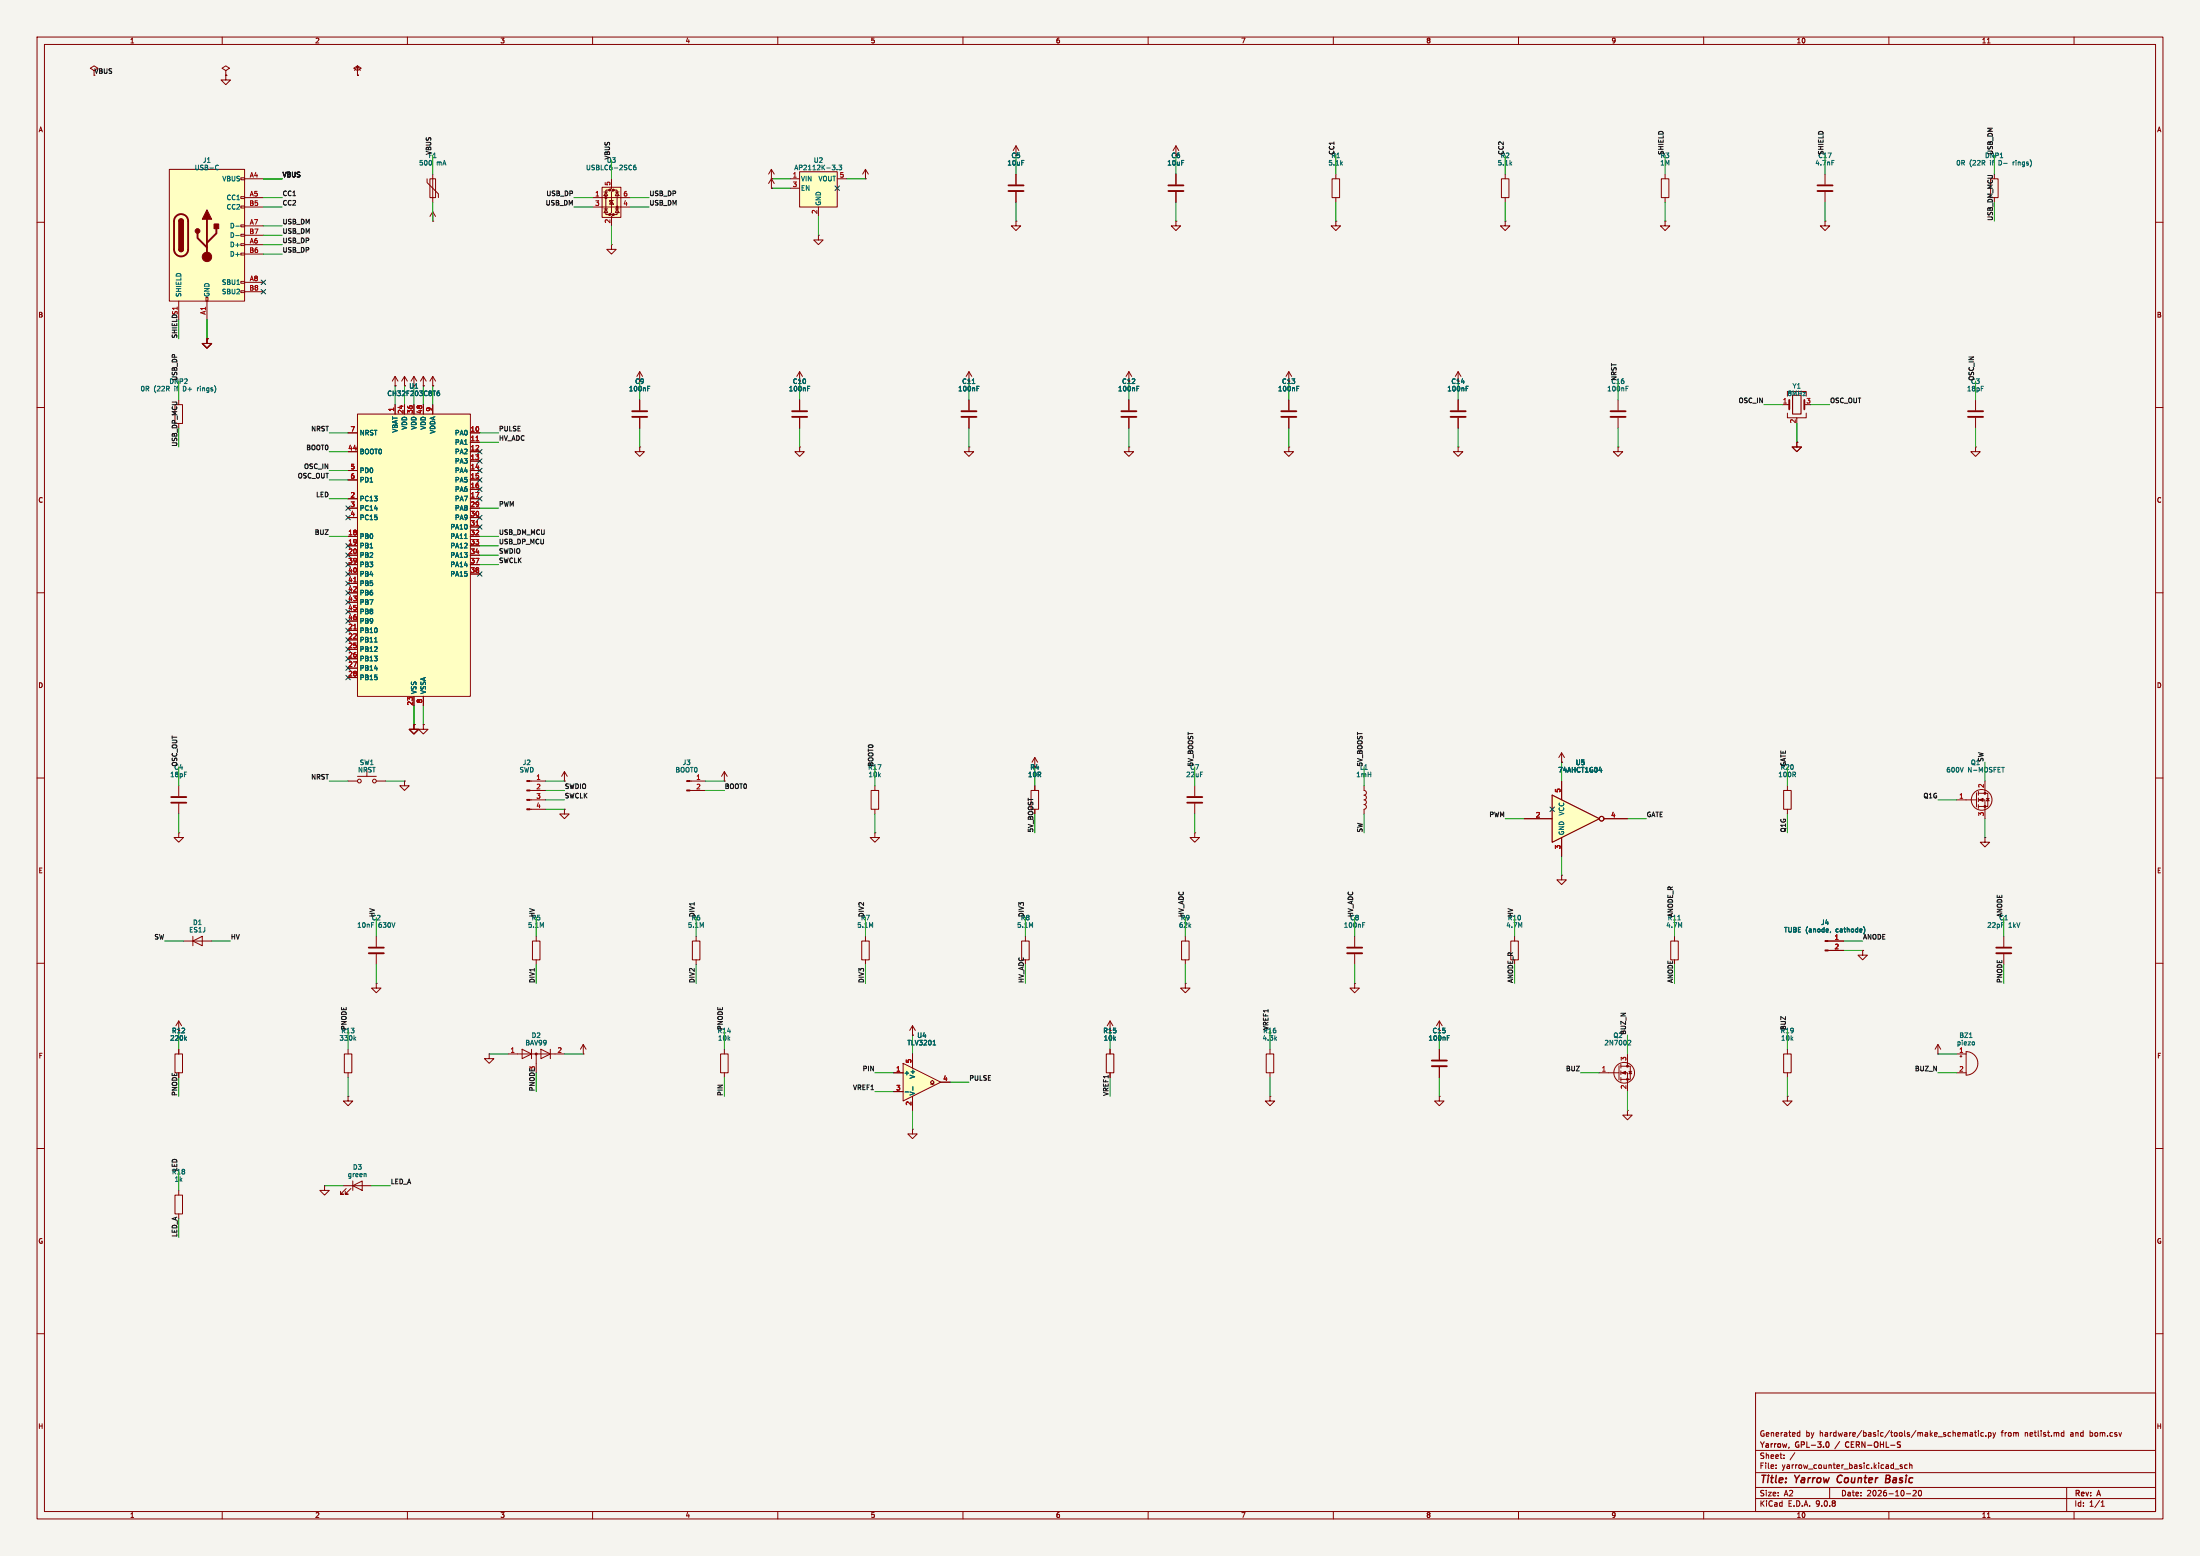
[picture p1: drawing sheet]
<svg xmlns="http://www.w3.org/2000/svg" width="594mm" height="420mm" viewBox="0 0 594 420" stroke-linecap="round" stroke-linejoin="round" font-family="sans-serif">
<path d="M0 0h594v420h-594z" fill="#f5f4ef" stroke="#f5f4ef" stroke-width=".27"/>
<g fill="none" stroke="#840000" stroke-width=".27">
<path d="M10 10h574v400h-574zM12 12h570v396h-570zM60 10v2M110 10v2M160 10v2M210 10v2M260 10v2M310 10v2M360 10v2M410 10v2M460 10v2M510 10v2"/>
<path d="M536.6 11.6h.7M560 10v2M115.3 48.3v1l3.1 3v1M116.1 48.3h1.5v5h-1.5zM116.8 47v7.6M359.7 48.3h2v5h-2zM360.7 47v1.3M360.7 53.3v1.3M10 60h2M582 60h2M10 110h2M582 110h2"/>
<path d="M10 160h2M582 160h2M111.8 195.6v1.3h1.2l-1.2 1.2-1.3-1.2h1.3M111.8 195.6h.1M114.3 195.6v1.3h1.3l-1.3 1.2-1.3-1.2h1.3M114.3 195.6h.1M10 210h2M48.3 212.1v2.8M48.3 216.9v2.8M94 210.8h2.5M96.5 209.6h5.1M99.1 207.8v1.8"/>
<path d="M101.6 210.8h2.5M109.2 210.8v1.3h1.3l-1.3 1.3-1.3-1.3h1.3M109.2 210.8h.1M143.1 210.8h4.2M143.1 213.4h4.2M143.1 215.9h4.2M143.1 218.4h4.2M152.4 218.4v1.3h1.3l-1.3 1.3-1.3-1.3h1.3M152.4 218.4h.1M152.4 210.8h.1M152.4 208.3l-.8 1.3M152.4 208.3l.8 1.3"/>
<path d="M152.4 208.3v2.5M582 210h2M48.3 224.8v1.3h1.2l-1.2 1.2-1.3-1.2h1.3M48.3 224.8h.1M49.5 254h7.6M52.1 254l2.5-1.3v2.6zM52.1 252.7v2.6M101.6 252.7v2.8M101.6 257.6v2.8M143.8 254h2v5.1h-2zM144.8 252.7v1.3M144.8 259.1v1.3"/>
<path d="M10 260h2M48.3 275.6v2.5M48.3 275.6l-.8 1.3M48.3 275.6l.7 1.3M101.6 265.4v1.3h1.3l-1.3 1.3-1.3-1.3h1.3M101.6 265.4h.1M582 260h2M47.2 284.5h2.1v5.1h-2.1zM48.3 283.2v1.3M93 284.5h2v5.1h-2zM94 295.9v1.3h1.2l-1.2 1.3-1.3-1.3h1.3M94 295.9h.1"/>
<path d="M94 283.2v1.3M94 289.6v1.2M132.1 284.5v1.3h1.2l-1.2 1.2-1.3-1.2h1.3M132.1 284.5h.1M137.2 284.5h15.2M141 283.2l2.5 1.3-2.5 1.3zM143.5 283.2v2.6M144.8 284.5v5.1M146 283.2l2.6 1.3-2.6 1.3zM148.6 283.2v2.6M157.5 284.5h.1M157.5 281.9l-.8 1.3"/>
<path d="M157.5 281.9l.7 1.3M157.5 281.9v2.6M431.8 289.6h5.3M437.1 287.7v3.8M437.6 287.8h2.6v3.5h-2.6M437.6 289.6h1.8v5M437.6 287.3v1M437.6 289.1v1M437.6 290.8v1M439.4 284.5v3.3M439.8 289.2h.8M440.2 289.2l.4 .6h-.8z"/>
<path d="M482.6 295.9v1.3h1.3l-1.3 1.3-1.3-1.3h1.3M482.6 295.9h.1M523.2 284.5h.1M523.2 281.9l-.7 1.3M523.2 281.9l.8 1.3M523.2 281.9v2.6M528.3 289.6h2.6M528.3 284.5h2.6M529.2 285.1h.5M529.5 284.9v.5M530.9 283.8a3.2 3.2 0 0 1 3.1 3.2 3.2 3.2 0 0 1-3.1 3.2zM10 310h2"/>
<path d="M95.2 318.8v2.5M582 310h2M47.2 322.6h2.1v5.1h-2.1zM48.3 321.3v1.3M48.3 327.7v1.2M87.6 320v1.3h1.3l-1.3 1.3-1.2-1.3h1.2M87.6 320h.1M92.7 320h7.6M93.5 320.8l-1.6 1.5h.8h-.8v-.7M94.7 320.8l-1.5 1.5h.8h-.8v-.7M95.2 320l2.6-1.2v2.5zM10 360h2"/>
<path d="M474 376h108v32h-108zM582 360h2M474 397.5h108M474 391.5h108M479.5 396.2v.2M479.5 395.4v.2M481.7 393.5v.2M481.7 392.7v.2M484.6 392.1l-1.3 1.9M485.4 387.6h.6M485.4 386.7h.6M486 386.2v1.5"/>
<path d="M511.6 396.5h1.1M513.6 395.4h-.4l-.2 .2 .1 .2 .5 .1v.4h-.6M515 395.4h-.5l-.3 .3 .2 .6h.6M515.6 395.5l.6-.1v1M515.6 394.9v1.5M530.2 386.7l.4 .2M530.6 386.9l.2-.2h.4v1M530.6 386.9v.8M532 386.7h.5l.1 1M532.6 387l-.7 .3 .2 .4 .5-.1M533.1 386.7h.6M533.3 386.2v1.3l.4 .2"/>
<path d="M534.2 386.2v.1M534.2 386.7v1M535.5 386.7h-.4l-.3 .3 .2 .6h.5M536.2 387.5v.2M536.9 386.7h.4l.3 .3-.1 .6h-.6M536.9 386.7v1.5M538.1 386.7l.4 1M538.5 387.7l-.4 .5M538.8 386.7l-.3 1M556.5 387.4l.3 .3 .4-.1M557.2 386.7h-.4l-.3 .3M557.2 386.2v1.5"/>
<path d="M60 408v2M110 408v2M160 408v2M210 408v2M260 408v2M310 408v2M360 408v2M410 408v2M460 408v2M474 404.5h108M474 401.5h108M494 401.5v3"/>
<path d="M510 408v2M514.7 403.2h1.2M516.5 402.4l.6-.1 .3 .4-.9 1.1h.9M518.1 402.4l.2-.1a.8 .8 0 0 1 .5 .7 .8 .8 0 0 1-.5 .8l-.3-.6zM536.6 409.6h.7M558 401.5v6.5M560 408v2M567.3 406.6h.9M567.3 405.5l.4-.4v1.5"/>
<circle cx="97" cy="210.8" r=".51"/>
<circle cx="101.1" cy="210.8" r=".51"/>
<circle cx="438.5" cy="289.6" r="2.79"/>
</g>
<path d="M496.3 398.5l-.3 .8 .3 .8M509.2 399.1h.7M509.9 399.1l.2 .1M510 398.2h-.7l-.2 2 .9-.1M510.1 399.1h-.2" fill="none" stroke="#840000" stroke-width=".4"/>
<path d="M493.3 389.2a.8 .8 0 0 1 .6 .7 .8 .8 0 0 1-.6 .8M496.7 389.1l-1.3 1.9M499.1 389.2a.7 .7 0 0 0-.8 .7 .7 .7 0 0 0 .8 .7" fill="none" stroke="#840000" stroke-width=".3"/>
<path d="M50.3 279.9l-.4 .5M96.1 279.9l-.5 .5M50 280.3l.3 .5M95.7 280.3l.4 .5M439.8 280.8l.4 .1 .1 .3-.8 .9h.8M531.7 280.1h.8M533 281.3v.7M98.8 316.8v.8" fill="none" stroke="#006464" stroke-width=".27"/>
<g fill="#840000" stroke="#840000" stroke-width=".27">
<path d="M142.2 210.7h.9v.2h-.9z"/>
<path d="M142.2 213.2h.9v.3h-.9z"/>
<path d="M142.2 215.8h.9v.2h-.9z"/>
<path d="M142.2 218.3h.9v.3h-.9z"/>
<path d="M437.9 289.6l1-.4v.7z"/>
<circle cx="439.4" cy="287.8" r=".25"/>
<circle cx="439.4" cy="291.3" r=".25"/>
<circle cx="144.8" cy="284.5" r=".25"/>
</g>
<path d="M46.2 215.1h4.1M46.2 216.7h4.1M99.6 255.8h4M99.6 257.3h4" fill="none" stroke="#840000" stroke-width=".51"/>
<path d="M45.7 45.7h20.3v35.6h-20.3z" fill="#ffffc2"/>
<g fill="none" stroke="#840000" stroke-width=".27">
<path d="M25.4 19.1l1-.7-1-.6-1 .6 1 .7v1.2M61 19.1l1-.7-1-.6-1.1 .6 1.1 .7v1.2M96.5 19.1l1-.7-1-.6-1 .6 1 .7v1.2M96.5 17.8l-.7 1.3M96.5 17.8l.8 1.3M96.5 17.8v2.5M61 20.3h.1M61 20.3v1.3h1.2l-1.2 1.3-1.3-1.3h1.3M96.5 20.3h.1M45.7 45.7h20.3v35.6h-20.3zM48.3 59.7l.1-.5 .5-.1 .4 .1 .2 .5M65 48h1v.5h-1z"/>
<path d="M65 53.1h1v.5h-1zM65 55.6h1v.5h-1zM66 48.3h5.1M66 53.3h5.1M66 55.9h5.1M116.8 59.7h.1M116.8 57.2l-.7 1.2M116.8 57.2l.8 1.2M116.8 57.2v2.5M360.7 59.7v1.3h1.2l-1.2 1.2-1.3-1.2h1.3M360.7 59.7h.1M48.3 67.3l.1 .5 .5 .1 .4-.1 .2-.5"/>
<path d="M65 60.7h1v.5h-1zM65 63.2h1v.6h-1zM65 65.8h1v.5h-1zM65 68.3h1v.5h-1zM65 75.9h1v.6h-1zM65 78.5h1v.5h-1zM66 61h5.1M66 63.5h5.1M66 66h5.1M66 68.6h5.1M66 76.2h5.1M66 78.7h5.1"/>
<path d="M48.3 81.3v5.1M55.6 80.3h.5v1h-.5zM55.9 91.4v1.3h1.2l-1.2 1.3-1.3-1.3h1.3M55.9 91.4h.1M55.9 81.3v5.1M47.2 109.2h2.1v5.1h-2.1zM48.3 108v1.2M106.7 104.1h.1M106.7 101.6l-.8 1.3M106.7 101.6l.7 1.3M106.7 101.6v2.5M109.2 104.1h.1"/>
<path d="M109.2 101.6l-.7 1.3M109.2 101.6l.8 1.3M109.2 101.6v2.5M111.8 101.6l-.8 1.3M111.8 101.6l.7 1.3M111.8 101.6v2.5M114.3 104.1h.1M114.3 101.6l-.8 1.3M114.3 101.6l.8 1.3M114.3 101.6v2.5M116.8 104.1h.1M116.8 101.6v2.5"/>
<path d="M116.8 101.6l-.7 1.3M116.8 101.6l.8 1.3M172.7 100.3l-.7 1.3M172.7 100.3l.8 1.3M172.7 100.3v2.6M172.7 120.7v1.2h1.3l-1.3 1.3-1.3-1.3h1.3M172.7 120.7h.1"/>
</g>
<path d="M47.5 58.4a1.9 1.9 0 0 1 2.1-.5 1.9 1.9 0 0 1 1.2 1.8v7.6a1.91 1.91 0 0 1-1.9 1.9 1.91 1.91 0 0 1-1.9-1.9v-7.8zM55.9 59.2v10.1M53.3 63v1.3l2.6 2.5M58.4 61.7v1.3l-2.5 2.5" fill="none" stroke="#840000" stroke-width=".51"/>
<g fill="#840000" stroke="#840000" stroke-width=".27">
<path d="M48.3 59.7h1.2v7.6h-1.2z"/>
<path d="M48.4 59.2l.8-.1 .3 .6h-1.2z"/>
<path d="M48.3 67.3h1.2l-.2 .5-.4 .1-.5-.1z"/>
<path d="M55.9 56.6l1.2 2.6h-2.5z"/>
<path d="M57.8 60.5h1.3v1.2h-1.3z"/>
<circle cx="53.3" cy="62.4" r=".63"/>
<circle cx="55.9" cy="69.3" r="1.27"/>
</g>
<path d="M58.4 44.6l.6 .1M59 45.7l-.6 .1M63.7 61.1h.9M63.7 63.6h.9" fill="none" stroke="#006464" stroke-width=".27"/>
<path d="M96.5 111.8h30.5v76.2h-30.5z" fill="#ffffc2"/>
<g fill="none" stroke="#840000" stroke-width=".27">
<path d="M94 116.8h2.5M96.5 111.8h30.5v76.2h-30.5zM106.7 109.2v2.6M109.2 109.2v2.6M111.8 109.2v2.6M114.3 109.2v2.6M116.8 109.2v2.6M127 116.8h2.5M127 119.4h2.5M94 121.9h2.5M94 127h2.5M94 129.5h2.5"/>
<path d="M94 134.6h2.5M94 137.2h2.5M94 139.7h2.5M127 121.9h2.5M127 127h2.5M127 129.5h2.5M127 134.6h2.5M127 137.2h2.5M127 139.7h2.5M127 124.5h2.5M127 132.1h2.5M94 144.8h2.5"/>
<path d="M94 147.3h2.5M94 149.9h2.5M94 152.4h2.5M94 154.9h2.5M94 157.5h2.5M127 144.8h2.5M127 147.3h2.5M127 149.9h2.5M127 152.4h2.5M127 154.9h2.5M127 142.2h2.5M94 160h2.5"/>
<path d="M94 162.6h2.5M94 165.1h2.5M94 167.6h2.5M94 170.2h2.5M94 172.7h2.5M94 175.3h2.5M94 177.8h2.5M94 180.3h2.5M94 182.9h2.5M111.8 188v2.5M114.3 188v2.5M186.3 210.8h4.2"/>
<path d="M186.3 213.4h4.2M195.6 210.8h.1M195.6 208.3v2.5M195.6 208.3l-.8 1.3M195.6 208.3l.7 1.3M235.2 213.4h2v5h-2zM236.2 212.1v1.3M236.2 218.4v1.3M279.4 204.5l-.8 1.2M279.4 204.5l.8 1.2M279.4 204.5v2.5M236.2 224.8v1.3h1.3l-1.3 1.2-1.3-1.2h1.3"/>
<path d="M236.2 224.8h.1M186.9 254h2.1v5.1h-2.1zM188 252.7v1.3M188 259.1v1.3M232.7 254h2v5.1h-2zM233.7 252.7v1.3M233.7 259.1v1.3M320 265.4v1.3h1.3l-1.3 1.3-1.2-1.3h1.2M320 265.4h.1M194.6 284.5h2v5.1h-2zM195.6 283.2v1.3M195.6 289.6v1.2"/>
</g>
<path d="M128.5 119h.7M95.5 157.1h.7M128.5 141.8h.7M95.5 169.8h.7" fill="none" stroke="#a90000" stroke-width=".27"/>
<path d="M118.6 105.5l-.6 .3v.8l.2 .2 .5-.1-.1-.6-.4-.1-.2 .3M125.4 145.4h.7M101.1 173.3h.7" fill="none" stroke="#006464" stroke-width=".27"/>
<g fill="#840000" stroke="#840000" stroke-width=".27">
<path d="M185.4 210.7h.9v.2h-.9z"/>
<path d="M185.4 213.2h.9v.3h-.9z"/>
</g>
<path d="M243.8 287l10.2 5.1-10.2 5.1z" fill="#ffffc2"/>
<g fill="none" stroke="#840000" stroke-width=".27">
<path d="M278.4 213.4h2v5h-2zM279.4 212.1v1.3M275.8 254h2.1v5.1h-2.1zM276.9 252.7v1.3M319 254h2.1v5.1h-2.1zM320 252.7v1.3M320 259.1v1.3M246.4 279.4h.1M246.4 276.9v2.5M246.4 276.9l-.8 1.2M246.4 276.9l.7 1.2M241.3 289.6h2.5"/>
<path d="M241.3 294.6h2.5M243.8 287l10.2 5.1-10.2 5.1zM246.4 284.5v3.8M246.4 295.9v3.8M251.2 292.6h.5l-.5-.5 .5-.5 .5 .5-.5 .5h.5M254 292.1h2.5M246.4 304.8v1.3h1.2l-1.2 1.2-1.3-1.2h1.3M246.4 304.8h.1"/>
</g>
<path d="M244.4 294.7h.9M246.5 293.3v1M251.9 282.1h.7" fill="none" stroke="#006464" stroke-width=".27"/>
<path d="M162.6 50.5h5v8.2h-5z" fill="#ffffc2"/>
<g fill="#840000" stroke="#840000" stroke-width=".27">
<circle cx="163.6" cy="53.3" r=".25"/>
<circle cx="164.6" cy="51.3" r=".25"/>
<circle cx="164.6" cy="57.9" r=".25"/>
<circle cx="165.6" cy="51.3" r=".25"/>
<circle cx="165.6" cy="57.9" r=".25"/>
<circle cx="166.6" cy="55.9" r=".25"/>
</g>
<g fill="none" stroke="#840000" stroke-width=".27">
<path d="M160 53.3h10.2M160 55.9h10.2M162.6 50.5h5v8.2h-5zM163.1 56.4h1M163.1 51.8h1M163.6 51.8l.5 1h-1zM163.6 56.4l.5 1h-1zM164.6 51.3h-1v6.6h1M165.1 48.3v2.5l-.5 .5h1l-.5 .5v5.6l-.5 .5h1l-.5 .5v2.6M165.1 54.1l.5 1h-1zM165.6 54.1h-1v.4M165.6 51.3h1v6.6h-1"/>
<path d="M166.1 56.4h1M166.1 51.8h1M166.6 51.8l.5 1h-1zM166.6 56.4l.5 1h-1zM208.3 50.8h.1M208.3 48.3h.1M208.3 48.3l-.8 1.2M208.3 48.3l.7 1.2M208.3 45.7v5.1M208.3 45.7l-.8 1.3M208.3 45.7l.7 1.3M165.1 66v1.3h1.3l-1.3 1.3-1.3-1.3h1.3"/>
<path d="M165.1 66h.1M215.9 100.3l-.8 1.3M215.9 100.3l.8 1.3M215.9 100.3v2.6"/>
</g>
<path d="M171.6 44.6l-.5 .3-.1 .7 .3 .2 .4-.1-.1-.6h-.3l-.3 .2" fill="none" stroke="#006464" stroke-width=".27"/>
<path d="M215.9 46.4h10.2v9.5h-10.2z" fill="#ffffc2"/>
<g fill="none" stroke="#840000" stroke-width=".27">
<path d="M274.3 39.4l-.7 1.2M274.3 39.4l.8 1.2M274.3 39.4v2.5M317.5 39.4v2.5M317.5 39.4l-.8 1.2M317.5 39.4l.8 1.2M213.4 48.3h2.5M213.4 50.8h2.5M215.9 46.4h10.2v9.5h-10.2zM221 55.9v2.5M226.1 48.3h2.5M233.7 48.3h.1"/>
<path d="M233.7 45.7l-.8 1.3M233.7 45.7l.7 1.3M233.7 45.7v2.6M274.3 59.7v1.3h1.3l-1.3 1.2-1.3-1.2h1.3M274.3 59.7h.1M274.3 47v2.8M274.3 51.8v2.8M317.5 59.7v1.3h1.3l-1.3 1.2-1.3-1.2h1.3M317.5 59.7h.1M317.5 47v2.8M317.5 51.8v2.8M537.5 48.3h2v5h-2z"/>
<path d="M221 63.5v1.3h1.2l-1.2 1.2-1.3-1.2h1.3M221 63.5h.1M172.7 108v2.7M172.7 112.8v2.8M215.9 108v2.7M215.9 112.8v2.8M261.6 100.3l-.7 1.3M261.6 100.3l.8 1.3M261.6 100.3v2.6M261.6 108v2.7M261.6 112.8v2.8M304.8 100.3v2.6"/>
<path d="M304.8 108v2.7M304.8 112.8v2.8M304.8 100.3l-.8 1.3M304.8 100.3l.8 1.3M348 100.3v2.6M348 108v2.7M348 112.8v2.8M348 100.3l-.8 1.3M348 100.3l.7 1.3M436.9 108v2.7M436.9 112.8v2.8M215.9 120.7v1.2h1.3l-1.3 1.3-1.3-1.3h1.3"/>
<path d="M215.9 120.7h.1M261.6 120.7v1.2h1.3l-1.3 1.3-1.3-1.3h1.3M261.6 120.7h.1M304.8 120.7v1.2h1.3l-1.3 1.3-1.3-1.3h1.3M304.8 120.7h.1M348 120.7v1.2h1.2l-1.2 1.3-1.3-1.3h1.3M348 120.7h.1M111.8 195.6v1.3h1.2l-1.2 1.2-1.3-1.2h1.3M111.8 195.6h.1M322.6 212.1v2.8M322.6 216.9v2.8M368.3 212.1v1.3l.4 .1 .2 .5-.2 .4-.4 .2 .4 .2 .2 .5-.2 .4-.4 .2 .4 .2 .2 .4-.2 .5-.4 .2 .4 .2 .2 .4-.2 .4-.4 .2v1.3"/>
<path d="M322.6 224.8v1.3h1.2l-1.2 1.2-1.3-1.2h1.3M322.6 224.8h.1M365.8 252.7v2.8M365.8 257.6v2.8M299.7 275.6v2.5M299.7 275.6l-.7 1.3M299.7 275.6l.8 1.3M365.8 265.4v1.3h1.2l-1.2 1.3-1.3-1.3h1.3M365.8 265.4h.1M298.7 284.5h2v5.1h-2zM299.7 283.2v1.3M299.7 289.6v1.2"/>
<path d="M341.9 284.5h2v5.1h-2zM342.9 295.9v1.3h1.3l-1.3 1.3-1.3-1.3h1.3M342.9 295.9h.1M342.9 283.2v1.3M342.9 289.6v1.2"/>
</g>
<g fill="none" stroke="#006464" stroke-width=".27">
<path d="M224.7 44.6h.8l-.5 .5M225.4 45.2v.5M226 45.7v.1M226.5 44.6h.8l-.5 .5 .4 .1v.5h-.7M174.9 104.9h.4M174.9 104.3h.6M218 104.9h.5M218 104.3h.7M262.5 103.5h.7M263.8 104.9h.4M263.8 104.3h.6M306.9 104.9h.5"/>
<path d="M306.9 104.3h.7M350.1 104.9h.5M350.1 104.3h.6M439 104.9h.5M439 104.3h.6M367.9 249.6h.4M367.9 249h.6"/>
</g>
<g fill="none" stroke="#840000" stroke-width=".51">
<path d="M272.3 50h4.1M272.3 51.6h4.1M315.5 50h4M315.5 51.6h4M170.7 111h4.1M170.7 112.5h4.1M213.9 111h4M213.9 112.5h4M259.6 111h4.1M259.6 112.5h4.1M302.8 111h4M302.8 112.5h4"/>
<path d="M345.9 111h4.1M345.9 112.5h4.1M434.8 111h4.1M434.8 112.5h4.1M320.5 215.1h4.1M320.5 216.7h4.1M363.7 255.8h4.1M363.7 257.3h4.1"/>
</g>
<path d="M419.1 214.6l12.7 6.4-12.7 6.3z" fill="#ffffc2"/>
<g fill="none" stroke="#840000" stroke-width=".27">
<path d="M419.1 214.6l12.7 6.4-12.7 6.3zM421.6 210.8v5.1M411.5 221h7.6M421.6 226.1v5M433.1 221h6.3"/>
<circle cx="432.4" cy="221" r=".63"/>
</g>
<path d="M431.7 208h.8M432.3 207.6v.8" fill="none" stroke="#006464" stroke-width=".27"/>
<path d="M419.1 214.6l12.7 6.4-12.7 6.3z" fill="#ffffc2"/>
<g fill="none" stroke="#840000" stroke-width=".27">
<path d="M61 20.3h.1M96.5 20.3h.1M208.3 50.8h.1M208.3 48.3h.1M274.3 47v2.8M274.3 51.8v2.8M317.5 47v2.8M317.5 51.8v2.8M405.4 48.3h2v5h-2zM406.4 59.7v1.3h1.3l-1.3 1.2-1.3-1.2h1.3M406.4 59.7h.1M406.4 47v1.3"/>
<path d="M406.4 53.3v1.3M448.6 48.3h2v5h-2zM449.6 59.7v1.3h1.2l-1.2 1.2-1.3-1.2h1.3M449.6 59.7h.1M449.6 47v1.3M449.6 53.3v1.3M492.8 59.7v1.3h1.2l-1.2 1.2-1.3-1.2h1.3M492.8 59.7h.1M492.8 47v2.8M492.8 51.8v2.8M55.9 91.4h.1M94 116.8h2.5"/>
<path d="M106.7 104.1h.1M106.7 109.2v2.6M109.2 104.1h.1M109.2 109.2v2.6M111.8 109.2v2.6M114.3 104.1h.1M114.3 109.2v2.6M116.8 104.1h.1M116.8 109.2v2.6M127 116.8h2.5M127 119.4h2.5M172.7 108v2.7"/>
<path d="M172.7 112.8v2.8M215.9 108v2.7M215.9 112.8v2.8M261.6 108v2.7M261.6 112.8v2.8M304.8 108v2.7M304.8 112.8v2.8M348 108v2.7M348 112.8v2.8M393.7 100.3v2.6M393.7 108v2.7M393.7 112.8v2.8"/>
<path d="M393.7 100.3l-.8 1.3M393.7 100.3l.8 1.3M481.3 109.2h1.8M482.6 106.9v-1.2h5.1v1.2M482.6 111.5v1.3h5.1v-1.3M485.1 119.4v1.3h1.3l-1.3 1.2-1.2-1.2h1.2M485.1 119.4h.1M485.1 112.8v.2M533.4 108v2.7M533.4 112.8v2.8M94 121.9h2.5M94 127h2.5"/>
<path d="M94 129.5h2.5M94 134.6h2.5M94 137.2h2.5M94 139.7h2.5M127 121.9h2.5M127 127h2.5M127 129.5h2.5M127 134.6h2.5M127 137.2h2.5M127 139.7h2.5M127 124.5h2.5M127 132.1h2.5"/>
<path d="M393.7 120.7v1.2h1.3l-1.3 1.3-1.3-1.3h1.3M393.7 120.7h.1M436.9 120.7v1.2h1.2l-1.2 1.3-1.3-1.3h1.3M436.9 120.7h.1M533.4 120.7v1.2h1.3l-1.3 1.3-1.3-1.3h1.3M533.4 120.7h.1M94 144.8h2.5M94 147.3h2.5M94 149.9h2.5M94 152.4h2.5M94 154.9h2.5M94 157.5h2.5"/>
<path d="M127 144.8h2.5M127 147.3h2.5M127 149.9h2.5M127 152.4h2.5M127 154.9h2.5M127 142.2h2.5M94 160h2.5M94 162.6h2.5M94 165.1h2.5M94 167.6h2.5M94 170.2h2.5M94 172.7h2.5"/>
<path d="M94 175.3h2.5M94 177.8h2.5M94 180.3h2.5M94 182.9h2.5M111.8 195.6h.1M111.8 188v2.5M114.3 195.6h.1M114.3 188v2.5M279.4 212.1v1.3M419.1 214.6l12.7 6.4-12.7 6.3zM421.6 205.7h.1M421.6 203.2l-.7 1.3"/>
<path d="M421.6 203.2l.8 1.3M421.6 203.2v2.5M421.6 210.8v5.1M481.6 213.4h2v5h-2zM482.6 212.1v1.3M482.6 218.4v1.3M528.3 215.9h5.4M533.7 214v3.8M534.2 214.1h2.5v3.6h-2.5M534.2 215.9h1.7v5.1M534.2 213.6v1M534.2 215.4v1"/>
<path d="M534.2 217.2v1M535.9 210.8v3.3M536.3 215.5h.8M536.7 215.5l.4 .7h-.8zM411.5 221h7.6M421.6 236.2v1.3h1.3l-1.3 1.3-1.2-1.3h1.2M421.6 236.2h.1M421.6 226.1v5M433.1 221h6.3M535.9 226.1v1.2h1.3l-1.3 1.3-1.2-1.3h1.2M535.9 226.1h.1M407.9 254h2.1v5.1h-2.1z"/>
<path d="M408.9 252.7v1.3M451.1 254h2v5.1h-2zM452.1 252.7v1.3M493.6 254h4.2M493.6 256.5h4.2M502.9 256.5v1.3h1.3l-1.3 1.3-1.3-1.3h1.3M502.9 256.5h.1M541 252.7v2.8M541 257.6v2.8M246.4 279.4h.1M388.6 275.6v2.5M388.6 275.6l-.7 1.3"/>
<path d="M388.6 275.6l.8 1.3M48.3 283.2v1.3M241.3 289.6h2.5M241.3 294.6h2.5M246.4 284.5v3.8M246.4 295.9v3.8M254 292.1h2.5M299.7 283.2v1.3M299.7 289.6v1.2M388.6 295.9v1.3h1.3l-1.3 1.3-1.3-1.3h1.3M388.6 295.9h.1M388.6 283.2v2.8"/>
<path d="M388.6 288v2.8M439.4 299.7v1.3h1.3l-1.3 1.3-1.3-1.3h1.3M439.4 299.7h.1M481.6 284.5h2v5.1h-2zM482.6 283.2v1.3M482.6 289.6v1.2"/>
<circle cx="535.1" cy="215.9" r="2.79"/>
<circle cx="432.4" cy="221" r=".63"/>
</g>
<g fill="none" stroke="#006464" stroke-width=".27">
<path d="M494.6 43.3h.6M118.6 105.5l-.6 .3v.8l.2 .2 .5-.1-.1-.6-.4-.1-.2 .3M174.9 104.9h.4M174.9 104.3h.6M218 104.9h.5M218 104.3h.7M262.5 103.5h.7M263.8 104.9h.4M263.8 104.3h.6M306.9 104.9h.5M306.9 104.3h.7M350.1 104.9h.5"/>
<path d="M350.1 104.3h.6M395.8 104.9h.5M395.8 104.3h.7M125.4 145.4h.7M101.1 173.3h.7M431.7 208h.8M432.3 207.6v.8M540.4 207.1h.8M453 248.3h.7M494.3 251.5l-.1 .3M503.2 250.1a1.48 1.48 0 0 1 .1 1.7M50.3 279.9l-.4 .5"/>
<path d="M390.8 279.5h.6M50 280.3l.3 .5M244.4 294.7h.9M246.5 293.3v1M251.9 282.1h.7M390.8 280.1h.4"/>
</g>
<path d="M490.7 50h4.1M490.7 51.6h4.1M391.7 111h4M391.7 112.5h4M483.1 108v2.5M487.2 108v2.5M531.4 111h4M531.4 112.5h4M539 255.8h4.1M539 257.3h4.1M386.6 286.3h4.1M386.6 287.8h4.1" fill="none" stroke="#840000" stroke-width=".51"/>
<g fill="#840000" stroke="#840000" stroke-width=".27">
<path d="M492.8 253.9h.8v.2h-.8z"/>
<path d="M492.8 256.4h.8v.3h-.8z"/>
<path d="M534.4 215.9l1-.4v.8z"/>
<circle cx="535.9" cy="214.1" r=".25"/>
<circle cx="535.9" cy="217.7" r=".25"/>
</g>
<path d="M484 106.7h2.3v5.1h-2.3z" fill="none" stroke="#840000" stroke-width=".3"/>
<g fill="none" stroke="#009600" stroke-width=".27">
<path d="M71.1 48.3h5.1M71.1 53.3h5.1M71.1 55.9h5.1M116.8 41.9v5.1M116.8 54.6v5.1M154.9 53.3h5.1M154.9 55.9h5.1M165.1 43.2v5.1M170.2 53.3h5.1M170.2 55.9h5.1M208.3 48.3h5.1M208.3 50.8h5.1"/>
<path d="M221 58.4v5.1M228.6 48.3h5.1M274.3 41.9v5.1M274.3 54.6v5.1M317.5 41.9v5.1M317.5 54.6v5.1M360.7 41.9v5.1M360.7 54.6v5.1M406.4 41.9v5.1M406.4 54.6v5.1M449.6 41.9v5.1M449.6 54.6v5.1"/>
<path d="M492.8 41.9v5.1M492.8 54.6v5.1M538.5 41.9v5.1M538.5 54.6v5.1M71.1 61h5.1M71.1 63.5h5.1M71.1 66h5.1M71.1 68.6h5.1M165.1 61v5M48.3 86.4v5M55.9 86.4v5M48.3 102.9v5.1"/>
<path d="M48.3 115.6v5.1M88.9 116.8h5.1M106.7 104.1v5.1M109.2 104.1v5.1M111.8 104.1v5.1M114.3 104.1v5.1M116.8 104.1v5.1M129.5 116.8h5.1M129.5 119.4h5.1M172.7 102.9v5.1M172.7 115.6v5.1M215.9 102.9v5.1"/>
<path d="M215.9 115.6v5.1M261.6 102.9v5.1M261.6 115.6v5.1M304.8 102.9v5.1M304.8 115.6v5.1M348 102.9v5.1M348 115.6v5.1M393.7 102.9v5.1M393.7 115.6v5.1M436.9 102.9v5.1M436.9 115.6v5.1M476.2 109.2h5.1"/>
<path d="M485.1 114.3v5.1M488.9 109.2h5.1M533.4 102.9v5.1M533.4 115.6v5.1M88.9 129.5h5.1M88.9 121.9h5.1M88.9 127h5.1M88.9 134.6h5.1M129.5 137.2h5.1M88.9 144.8h5.1M129.5 144.8h5.1M129.5 147.3h5.1"/>
<path d="M129.5 149.9h5.1M129.5 152.4h5.1M111.8 190.5v5.1M114.3 190.5v5.1M48.3 207v5.1M48.3 219.7v5.1M88.9 210.8h5.1M104.1 210.8h5.1M147.3 218.4h5.1M147.3 215.9h5.1M147.3 213.4h5.1M147.3 210.8h5.1"/>
<path d="M190.5 213.4h5.1M190.5 210.8h5.1M236.2 207v5.1M236.2 219.7v5.1M279.4 207v5.1M279.4 219.7v5.1M322.6 207v5.1M322.6 219.7v5.1M368.3 207v5.1M368.3 219.7v5.1M421.6 205.7v5.1M482.6 207v5.1"/>
<path d="M482.6 219.7v5.1M523.2 215.9h5.1M535.9 205.7v5.1M406.4 221h5.1M421.6 231.1v5.1M439.4 221h5.1M535.9 221v5.1M44.4 254h5.1M57.1 254h5.1M101.6 247.7v5M144.8 247.7v5M188 247.7v5"/>
<path d="M233.7 247.7v5M276.9 247.7v5M320 247.7v5M365.8 247.7v5M408.9 247.7v5M452.1 247.7v5M497.8 256.5h5.1M497.8 254h5.1M541 247.7v5M48.3 278.1v5.1M94 278.1v5.1M101.6 260.4v5"/>
<path d="M144.8 260.4v5M188 260.4v5M195.6 278.1v5.1M233.7 260.4v5M246.4 279.4v5.1M276.9 260.4v5M299.7 278.1v5.1M320 260.4v5M342.9 278.1v5.1M365.8 260.4v5M388.6 278.1v5.1M408.9 260.4v5"/>
<path d="M439.4 279.4v5.1M452.1 260.4v5M482.6 278.1v5.1M541 260.4v5M48.3 290.8v5.1M94 290.8v5.1M132.1 284.5h5.1M144.8 289.6v5M152.4 284.5h5.1M195.6 290.8v5.1M236.2 289.6h5.1M236.2 294.6h5.1"/>
<path d="M246.4 299.7v5.1M256.5 292.1h5.1M299.7 290.8v5.1M342.9 290.8v5.1M388.6 290.8v5.1M426.7 289.6h5.1M439.4 294.6v5.1M482.6 290.8v5.1M523.2 289.6h5.1M523.2 284.5h5.1M48.3 316.2v5.1M48.3 328.9v5.1"/>
<path d="M87.6 320h5.1M100.3 320h5.1"/>
</g>
<g fill="none" stroke="#000084" stroke-width=".27">
<path d="M225.5 50.2l1.2 1.2M226.7 50.2l-1.2 1.2M70.5 78.1l1.2 1.2M70.5 75.6l1.2 1.2M71.7 78.1l-1.2 1.2M71.7 75.6l-1.2 1.2M93.4 139.1l1.2 1.2M93.4 136.6l1.2 1.2M94.6 139.1l-1.2 1.2M94.6 136.6l-1.2 1.2M128.9 128.9l1.2 1.2M128.9 123.9l1.2 1.2"/>
<path d="M128.9 131.5l1.2 1.2M128.9 134l1.2 1.2M128.9 139.1l1.2 1.2M128.9 126.4l1.2 1.2M128.9 121.3l1.2 1.2M130.1 128.9l-1.2 1.2M130.1 123.9l-1.2 1.2M130.1 131.5l-1.2 1.2M130.1 134l-1.2 1.2M130.1 139.1l-1.2 1.2M130.1 126.4l-1.2 1.2M130.1 121.3l-1.2 1.2"/>
<path d="M93.4 146.7l1.2 1.2M93.4 159.4l1.2 1.2M93.4 156.9l1.2 1.2M93.4 154.3l1.2 1.2M93.4 151.8l1.2 1.2M93.4 149.3l1.2 1.2M94.6 159.4l-1.2 1.2M94.6 146.7l-1.2 1.2M94.6 156.9l-1.2 1.2M94.6 154.3l-1.2 1.2M94.6 151.8l-1.2 1.2M94.6 149.3l-1.2 1.2"/>
<path d="M128.9 141.6l1.2 1.2M128.9 154.3l1.2 1.2M130.1 141.6l-1.2 1.2M130.1 154.3l-1.2 1.2M93.4 172.1l1.2 1.2M93.4 174.7l1.2 1.2M93.4 177.2l1.2 1.2M93.4 179.7l1.2 1.2M93.4 169.6l1.2 1.2M93.4 167l1.2 1.2M93.4 164.5l1.2 1.2M93.4 162l1.2 1.2"/>
<path d="M94.6 164.5l-1.2 1.2M94.6 169.6l-1.2 1.2M94.6 172.1l-1.2 1.2M94.6 174.7l-1.2 1.2M94.6 177.2l-1.2 1.2M94.6 179.7l-1.2 1.2M94.6 162l-1.2 1.2M94.6 167l-1.2 1.2M93.4 182.3l1.2 1.2M94.6 182.3l-1.2 1.2M418.5 217.8l1.2 1.2M419.7 217.8l-1.2 1.2"/>
</g>
<path d="M128.5 119h.7M95.5 157.1h.7M128.5 141.8h.7M95.5 169.8h.7" fill="none" stroke="#a90000" stroke-width=".27"/>
<g font-size="2.8" fill="#840000">
<text x="475" y="400.9">Title:</text>
<text x="484.7" y="400.9">Yarrow</text>
<text x="496.9" y="400.9">Counter</text>
<text x="510.7" y="400.9">Basic</text>
</g>
<g font-size="2.1" fill="#840000">
<text x="475" y="388">Generated</text>
<text x="487.5" y="388">by</text>
<text x="491.3" y="388">hardware/basic/tools/make_schematic.py</text>
<text x="540.5" y="388">from</text>
<text x="547" y="388">netlist.md</text>
<text x="559.4" y="388">and</text>
<text x="564.8" y="388">bom.csv</text>
<text x="475" y="394">Sheet:</text>
<text x="475" y="391.2">Yarrow,</text>
<text x="484.9" y="391.2">GPL-3.0</text>
<text x="499.6" y="391.2">CERN-OHL-S</text>
<text x="475" y="396.7">File:</text>
<text x="481.1" y="396.7">yarrow_counter_basic.kicad_sch</text>
<text x="475" y="406.9">KiCad</text>
<text x="475" y="404.1">Size:</text>
<text x="481.7" y="404.1">A2</text>
<text x="482.7" y="406.9">E.D.A.</text>
<text x="490.3" y="406.9">9.0.8</text>
<text x="497" y="404.1">Date:</text>
<text x="504" y="404.1">2026-10-20</text>
<text x="560" y="404.3">Rev:</text>
<text x="560" y="406.9">Id:</text>
<text x="564.1" y="406.9">1/1</text>
<text x="566.4" y="404.3">A</text>
</g>
<g font-size="1.8" fill="#840000">
<text x="35" y="11.9">1</text>
<text x="85" y="11.9">2</text>
<text x="135" y="11.9">3</text>
<text x="185" y="11.9">4</text>
<text x="235" y="11.9">5</text>
<text x="285" y="11.9">6</text>
<text x="335" y="11.9">7</text>
<text x="385" y="11.9">8</text>
<text x="435" y="11.9">9</text>
<text x="485" y="11.9">10</text>
<text x="535" y="11.9">11</text>
<text x="10.3" y="35.9">A</text>
<text x="582.3" y="35.9">A</text>
<text x="316.2" y="42.9">C6</text>
<text x="10.3" y="85.9">B</text>
<text x="582.3" y="85.9">B</text>
<text x="302.9" y="103.8">C12</text>
<text x="346" y="103.8">C13</text>
<text x="391.8" y="103.8">C14</text>
<text x="10.3" y="135.9">C</text>
<text x="582.3" y="135.9">C</text>
<text x="10.3" y="185.9">D</text>
<text x="582.3" y="185.9">D</text>
<text x="278.1" y="208">R4</text>
<text x="279.1" y="224.8" transform="rotate(-90 279.1 224.8)">5V_BOOST</text>
<text x="10.3" y="235.9">E</text>
<text x="582.3" y="235.9">E</text>
<text x="46.3" y="279.1">R12</text>
<text x="297.8" y="279.1">R15</text>
<text x="386.7" y="279.1">C15</text>
<text x="10.3" y="285.9">F</text>
<text x="582.3" y="285.9">F</text>
<text x="47.9" y="295.9" transform="rotate(-90 47.9 295.9)">PNODE</text>
<text x="10.3" y="335.9">G</text>
<text x="582.3" y="335.9">G</text>
<text x="10.2" y="385.9">H</text>
<text x="582.2" y="385.9">H</text>
<text x="35" y="409.9">1</text>
<text x="85" y="409.9">2</text>
<text x="135" y="409.9">3</text>
<text x="185" y="409.9">4</text>
<text x="235" y="409.9">5</text>
<text x="285" y="409.9">6</text>
<text x="335" y="409.9">7</text>
<text x="385" y="409.9">8</text>
<text x="435" y="409.9">9</text>
<text x="485" y="409.9">10</text>
<text x="535" y="409.9">11</text>
</g>
<g font-size="1.8" fill="#0f0f0f">
<text x="25.4" y="20">VBUS</text>
<text x="116.5" y="41.9" transform="rotate(-90 116.5 41.9)">VBUS</text>
<text x="360.3" y="41.9" transform="rotate(-90 360.3 41.9)">CC1</text>
<text x="406.1" y="41.9" transform="rotate(-90 406.1 41.9)">CC2</text>
<text x="449.2" y="41.9" transform="rotate(-90 449.2 41.9)">SHIELD</text>
<text x="492.4" y="41.9" transform="rotate(-90 492.4 41.9)">SHIELD</text>
<text x="538.1" y="41.9" transform="rotate(-90 538.1 41.9)">USB_DM</text>
<text x="76.2" y="47.9">VBUS</text>
<text x="163.7" y="44.1">U3</text>
<text x="164.8" y="43.2" transform="rotate(-90 164.8 43.2)">VBUS</text>
<text x="359.3" y="42.9">R1</text>
<text x="405.1" y="42.9">R2</text>
<text x="448.2" y="42.9">R3</text>
<text x="490.8" y="42.9">C17</text>
<text x="535.8" y="42.9">DNP1</text>
<text x="76.2" y="53">CC1</text>
<text x="147.4" y="53">USB_DP</text>
<text x="175.3" y="53">USB_DP</text>
<text x="76.2" y="55.5">CC2</text>
<text x="147.2" y="55.5">USB_DM</text>
<text x="175.3" y="55.5">USB_DM</text>
<text x="538.1" y="59.7" transform="rotate(-90 538.1 59.7)">USB_DM_MCU</text>
<text x="76.2" y="65.7">USB_DP</text>
<text x="76.2" y="63.2">USB_DM</text>
<text x="76.2" y="60.6">USB_DM</text>
<text x="76.2" y="68.2">USB_DP</text>
<text x="47.9" y="91.4" transform="rotate(-90 47.9 91.4)">SHIELDS1</text>
<text x="45.6" y="103.8">DNP2</text>
<text x="47.9" y="102.9" transform="rotate(-90 47.9 102.9)">USB_DP</text>
<text x="434.9" y="103.8">C16</text>
<text x="436.5" y="102.9" transform="rotate(-90 436.5 102.9)">NRST</text>
<text x="532.1" y="103.8">C3</text>
<text x="533.1" y="102.9" transform="rotate(-90 533.1 102.9)">OSC_IN</text>
<text x="469.3" y="108.9">OSC_IN</text>
<text x="494" y="108.9">OSC_OUT</text>
<text x="83.9" y="116.5">NRST</text>
<text x="134.6" y="119">HV_ADC</text>
<text x="134.6" y="116.5">PULSE</text>
<text x="47.9" y="120.7" transform="rotate(-90 47.9 120.7)">USB_DP_MCU</text>
<text x="82.6" y="121.6">BOOT0</text>
<text x="80.3" y="129.2">OSC_OUT</text>
<text x="82" y="126.7">OSC_IN</text>
<text x="85.2" y="134.3">LED</text>
<text x="134.6" y="136.8">PWM</text>
<text x="84.9" y="144.4">BUZ</text>
<text x="134.6" y="149.5">SWDIO</text>
<text x="134.6" y="147">USB_DP_MCU</text>
<text x="134.6" y="144.4">USB_DM_MCU</text>
<text x="134.6" y="152.1">SWCLK</text>
<text x="46.9" y="208">C4</text>
<text x="47.9" y="207" transform="rotate(-90 47.9 207)">OSC_OUT</text>
<text x="234.3" y="208">R17</text>
<text x="235.9" y="207" transform="rotate(-90 235.9 207)">BOOT0</text>
<text x="321.2" y="208">C7</text>
<text x="322.2" y="207" transform="rotate(-90 322.2 207)">5V_BOOST</text>
<text x="367.1" y="208">L1</text>
<text x="368" y="207" transform="rotate(-90 368 207)">5V_BOOST</text>
<text x="480.7" y="208">R20</text>
<text x="482.3" y="207" transform="rotate(-90 482.3 207)">GATE</text>
<text x="532" y="206.7">Q1</text>
<text x="535.6" y="205.7" transform="rotate(-90 535.6 205.7)">SW</text>
<text x="83.9" y="210.5">NRST</text>
<text x="152.4" y="213">SWDIO</text>
<text x="152.4" y="215.6">SWCLK</text>
<text x="195.6" y="213">BOOT0</text>
<text x="519.2" y="215.6">Q1G</text>
<text x="402" y="220.6">PWM</text>
<text x="444.5" y="220.6">GATE</text>
<text x="368" y="224.8" transform="rotate(-90 368 224.8)">SW</text>
<text x="482.3" y="224.8" transform="rotate(-90 482.3 224.8)">Q1G</text>
<text x="100.3" y="248.6">C2</text>
<text x="101.3" y="247.7" transform="rotate(-90 101.3 247.7)">HV</text>
<text x="143.4" y="248.6">R5</text>
<text x="144.4" y="247.7" transform="rotate(-90 144.4 247.7)">HV</text>
<text x="186.6" y="248.6">R6</text>
<text x="187.6" y="247.7" transform="rotate(-90 187.6 247.7)">DIV1</text>
<text x="232.3" y="248.6">R7</text>
<text x="233.3" y="247.7" transform="rotate(-90 233.3 247.7)">DIV2</text>
<text x="275.5" y="248.6">R8</text>
<text x="276.5" y="247.7" transform="rotate(-90 276.5 247.7)">DIV3</text>
<text x="318.7" y="248.6">R9</text>
<text x="319.7" y="247.7" transform="rotate(-90 319.7 247.7)">HV_ADC</text>
<text x="364.4" y="248.6">C8</text>
<text x="365.4" y="247.7" transform="rotate(-90 365.4 247.7)">HV_ADC</text>
<text x="408.6" y="247.7" transform="rotate(-90 408.6 247.7)">HV</text>
<text x="450.2" y="248.6">R11</text>
<text x="451.8" y="247.7" transform="rotate(-90 451.8 247.7)">ANODE_R</text>
<text x="539.7" y="248.6">C1</text>
<text x="540.7" y="247.7" transform="rotate(-90 540.7 247.7)">ANODE</text>
<text x="41.6" y="253.7">SW</text>
<text x="62.2" y="253.7">HV</text>
<text x="144.4" y="265.4" transform="rotate(-90 144.4 265.4)">DIV1</text>
<text x="187.6" y="265.4" transform="rotate(-90 187.6 265.4)">DIV2</text>
<text x="233.3" y="265.4" transform="rotate(-90 233.3 265.4)">DIV3</text>
<text x="276.5" y="265.4" transform="rotate(-90 276.5 265.4)">HV_ADC</text>
<text x="408.6" y="265.4" transform="rotate(-90 408.6 265.4)">ANODE_R</text>
<text x="451.8" y="265.4" transform="rotate(-90 451.8 265.4)">ANODE</text>
<text x="540.7" y="265.4" transform="rotate(-90 540.7 265.4)">PNODE</text>
<text x="92" y="279.1">R13</text>
<text x="93.6" y="278.1" transform="rotate(-90 93.6 278.1)">PNODE</text>
<text x="193.6" y="279.1">R14</text>
<text x="195.2" y="278.1" transform="rotate(-90 195.2 278.1)">PNODE</text>
<text x="341" y="279.1">R16</text>
<text x="342.6" y="278.1" transform="rotate(-90 342.6 278.1)">VREF1</text>
<text x="435.5" y="280.3">Q2</text>
<text x="439.1" y="279.4" transform="rotate(-90 439.1 279.4)">BUZ_N</text>
<text x="480.7" y="279.1">R19</text>
<text x="482.3" y="278.1" transform="rotate(-90 482.3 278.1)">BUZ</text>
<text x="232.8" y="289.2">PIN</text>
<text x="261.6" y="291.8">PULSE</text>
<text x="422.7" y="289.2">BUZ</text>
<text x="516.9" y="289.2">BUZ_N</text>
<text x="144.4" y="294.6" transform="rotate(-90 144.4 294.6)">PNODE3</text>
<text x="195.2" y="295.9" transform="rotate(-90 195.2 295.9)">PIN</text>
<text x="230.2" y="294.3">VREF1</text>
<text x="299.4" y="295.9" transform="rotate(-90 299.4 295.9)">VREF1</text>
<text x="46.3" y="317.2">R18</text>
<text x="47.9" y="316.2" transform="rotate(-90 47.9 316.2)">LED</text>
<text x="105.4" y="319.7">LED_A</text>
<text x="47.9" y="334" transform="rotate(-90 47.9 334)">LED_A</text>
</g>
<g font-size="1.8" fill="#006464">
<text x="52.5" y="46.1">USB-C</text>
<text x="54.7" y="44.1">J1</text>
<text x="113" y="44.9">500</text>
<text x="115.6" y="42.9">F1</text>
<text x="117.8" y="44.9">mA</text>
<text x="158.1" y="46.1">USBLC6-2SC6</text>
<text x="214.3" y="46.1">AP2112K-3.3</text>
<text x="219.6" y="44.1">U2</text>
<text x="271.9" y="44.9">10uF</text>
<text x="273" y="42.9">C5</text>
<text x="315.1" y="44.9">10uF</text>
<text x="358.6" y="44.9">5.1k</text>
<text x="404.3" y="44.9">5.1k</text>
<text x="448.1" y="44.9">1M</text>
<text x="490" y="44.9">4.7nF</text>
<text x="528.1" y="44.9">0R</text>
<text x="531.7" y="44.9">(22R</text>
<text x="537.4" y="44.9">if</text>
<text x="539.9" y="44.9">D-</text>
<text x="543.9" y="44.9">rings)</text>
<text x="59.9" y="49.1">VBUS</text>
<text x="216.2" y="49.1">VIN</text>
<text x="216.2" y="51.7">EN</text>
<text x="220.9" y="49.1">VOUT</text>
<text x="61.1" y="54.2">CC1</text>
<text x="61.1" y="56.7">CC2</text>
<text x="221.8" y="55.6" transform="rotate(-90 221.8 55.6)">GND</text>
<text x="62" y="61.8">D-</text>
<text x="62" y="64.4">D-</text>
<text x="62" y="66.9">D+</text>
<text x="62" y="69.4">D+</text>
<text x="59.8" y="77.1">SBU1</text>
<text x="49.1" y="80.3" transform="rotate(-90 49.1 80.3)">SHIELD</text>
<text x="56.7" y="80.3" transform="rotate(-90 56.7 80.3)">GND</text>
<text x="59.8" y="79.6">SBU2</text>
<text x="37.8" y="105.8">0R</text>
<text x="41.5" y="105.8">(22R</text>
<text x="47.2" y="105.8">if</text>
<text x="49.7" y="105.8">D+</text>
<text x="53.7" y="105.8">rings)</text>
<text x="104.5" y="107.1">CH32F203C8T6</text>
<text x="110.4" y="105.1">U1</text>
<text x="169.7" y="105.8">100nF</text>
<text x="171.4" y="103.8">C9</text>
<text x="212.9" y="105.8">100nF</text>
<text x="214" y="103.8">C10</text>
<text x="258.6" y="105.8">100nF</text>
<text x="259.7" y="103.8">C11</text>
<text x="301.8" y="105.8">100nF</text>
<text x="344.9" y="105.8">100nF</text>
<text x="390.7" y="105.8">100nF</text>
<text x="433.8" y="105.8">100nF</text>
<text x="482.5" y="107.1">8MHz</text>
<text x="483.9" y="105.1">Y1</text>
<text x="531" y="105.8">18pF</text>
<text x="97" y="117.7">NRST</text>
<text x="107.5" y="116.9" transform="rotate(-90 107.5 116.9)">VBAT</text>
<text x="110.1" y="116.1" transform="rotate(-90 110.1 116.1)">VDD</text>
<text x="112.6" y="116.1" transform="rotate(-90 112.6 116.1)">VDD</text>
<text x="115.2" y="116.1" transform="rotate(-90 115.2 116.1)">VDD</text>
<text x="117.7" y="117.2" transform="rotate(-90 117.7 117.2)">VDDA</text>
<text x="122.7" y="117.7">PA0</text>
<text x="97" y="122.8">BOOT0</text>
<text x="122.7" y="120.2">PA1</text>
<text x="122.7" y="122.8">PA2</text>
<text x="122.7" y="125.3">PA3</text>
<text x="97" y="127.9">PD0</text>
<text x="97" y="130.4">PD1</text>
<text x="122.7" y="127.9">PA4</text>
<text x="122.7" y="130.4">PA5</text>
<text x="97" y="135.5">PC13</text>
<text x="122.7" y="132.9">PA6</text>
<text x="122.7" y="135.5">PA7</text>
<text x="97" y="138">PC14</text>
<text x="97" y="140.6">PC15</text>
<text x="121.5" y="143.1">PA10</text>
<text x="122.7" y="138">PA8</text>
<text x="122.7" y="140.6">PA9</text>
<text x="97" y="145.6">PB0</text>
<text x="97" y="148.2">PB1</text>
<text x="121.5" y="145.6">PA11</text>
<text x="121.5" y="148.2">PA12</text>
<text x="97" y="150.7">PB2</text>
<text x="97" y="153.3">PB3</text>
<text x="97" y="155.8">PB4</text>
<text x="121.5" y="150.7">PA13</text>
<text x="121.5" y="153.3">PA14</text>
<text x="121.5" y="155.8">PA15</text>
<text x="97" y="158.3">PB5</text>
<text x="97" y="160.9">PB6</text>
<text x="97" y="163.4">PB7</text>
<text x="97" y="166">PB8</text>
<text x="97" y="168.5">PB9</text>
<text x="97" y="171">PB10</text>
<text x="97" y="173.6">PB11</text>
<text x="97" y="176.1">PB12</text>
<text x="97" y="178.7">PB13</text>
<text x="97" y="181.2">PB14</text>
<text x="97" y="183.7">PB15</text>
<text x="112.6" y="187.5" transform="rotate(-90 112.6 187.5)">VSS</text>
<text x="115.2" y="187.5" transform="rotate(-90 115.2 187.5)">VSSA</text>
<text x="45.8" y="210">18pF</text>
<text x="96.6" y="208.7">NRST</text>
<text x="97" y="206.7">SW1</text>
<text x="140.2" y="208.7">SWD</text>
<text x="141" y="206.7">J2</text>
<text x="182.3" y="208.7">BOOT0</text>
<text x="184.2" y="206.7">J3</text>
<text x="234.4" y="210">10k</text>
<text x="277.5" y="210">10R</text>
<text x="320.2" y="210">22uF</text>
<text x="366.1" y="210">1mH</text>
<text x="420.6" y="208.7">74AHCT1G04</text>
<text x="425.3" y="206.7">U5</text>
<text x="480" y="210">100R</text>
<text x="525.4" y="208.7">600V</text>
<text x="531.3" y="208.7">N-MOSFET</text>
<text x="422.5" y="220.2" transform="rotate(-90 422.5 220.2)">VCC</text>
<text x="422.5" y="225.6" transform="rotate(-90 422.5 225.6)">GND</text>
<text x="51" y="251.9">ES1J</text>
<text x="52" y="249.9">D1</text>
<text x="96.3" y="250.6">10nF</text>
<text x="102.2" y="250.6">630V</text>
<text x="142.4" y="250.6">5.1M</text>
<text x="185.6" y="250.6">5.1M</text>
<text x="231.3" y="250.6">5.1M</text>
<text x="274.5" y="250.6">5.1M</text>
<text x="318.2" y="250.6">62k</text>
<text x="362.7" y="250.6">100nF</text>
<text x="406.6" y="250.6">4.7M</text>
<text x="407" y="248.6">R10</text>
<text x="449.8" y="250.6">4.7M</text>
<text x="481.6" y="251.9">TUBE (anode,</text>
<text x="491.6" y="249.9">J4</text>
<text x="495.8" y="251.9">cathode)</text>
<text x="536.4" y="250.6">22pF</text>
<text x="542.3" y="250.6">1kV</text>
<text x="502.9" y="253.7">ANODE</text>
<text x="45.8" y="281.1">220k</text>
<text x="91.6" y="281.1">330k</text>
<text x="143.4" y="280.3">D2</text>
<text x="193.8" y="281.1">10k</text>
<text x="247.5" y="280.3">U4</text>
<text x="297.9" y="281.1">10k</text>
<text x="340.8" y="281.1">4.3k</text>
<text x="385.6" y="281.1">100nF</text>
<text x="480.8" y="281.1">10k</text>
<text x="528.9" y="280.3">BZ1</text>
<text x="141.7" y="282.3">BAV99</text>
<text x="244.9" y="282.3">TLV3201</text>
<text x="433.1" y="282.3">2N7002</text>
<text x="528.2" y="282.3">piezo</text>
<text x="244" y="290.4">+</text>
<text x="247.2" y="291.3" transform="rotate(-90 247.2 291.3)">V+</text>
<text x="247.2" y="295.8" transform="rotate(-90 247.2 295.8)">V-</text>
<text x="93.8" y="317.9">green</text>
<text x="95.2" y="315.9">D3</text>
<text x="47" y="319.2">1k</text>
</g>
<g font-size="1.8" fill="#a90000">
<text x="67.3" y="48">A4</text>
<text x="67.3" y="53.1">A5</text>
<text x="160.6" y="53.1">1</text>
<text x="164.8" y="50.2" transform="rotate(-90 164.8 50.2)">5</text>
<text x="168.2" y="53.1">6</text>
<text x="213.9" y="48">1</text>
<text x="213.9" y="50.5">3</text>
<text x="226.6" y="48">5</text>
<text x="67.2" y="55.6">B5</text>
<text x="160.6" y="55.6">3</text>
<text x="168.2" y="55.6">4</text>
<text x="220.7" y="57.9" transform="rotate(-90 220.7 57.9)">2</text>
<text x="67.2" y="63.2">B7</text>
<text x="67.3" y="60.7">A7</text>
<text x="67.3" y="65.8">A6</text>
<text x="164.8" y="60.4" transform="rotate(-90 164.8 60.4)">2</text>
<text x="67.2" y="68.3">B6</text>
<text x="67.3" y="75.9">A8</text>
<text x="67.2" y="78.5">B8</text>
<text x="55.6" y="85.1" transform="rotate(-90 55.6 85.1)">A1</text>
<text x="106.4" y="111.2" transform="rotate(-90 106.4 111.2)">1</text>
<text x="109" y="111.8" transform="rotate(-90 109 111.8)">24</text>
<text x="111.5" y="111.8" transform="rotate(-90 111.5 111.8)">36</text>
<text x="114" y="111.8" transform="rotate(-90 114 111.8)">48</text>
<text x="116.6" y="111.2" transform="rotate(-90 116.6 111.2)">9</text>
<text x="481.3" y="109">1</text>
<text x="487.6" y="109">3</text>
<text x="94.5" y="116.6">7</text>
<text x="127" y="116.6">10</text>
<text x="127" y="119.1">11</text>
<text x="484.9" y="114.4" transform="rotate(-90 484.9 114.4)">2</text>
<text x="93.9" y="121.7">44</text>
<text x="127" y="121.7">12</text>
<text x="127" y="124.2">13</text>
<text x="94.5" y="126.7">5</text>
<text x="94.5" y="129.3">6</text>
<text x="127" y="126.7">14</text>
<text x="127" y="129.3">15</text>
<text x="127" y="131.8">16</text>
<text x="94.5" y="134.4">2</text>
<text x="94.5" y="136.9">3</text>
<text x="127" y="134.4">17</text>
<text x="127" y="136.9">29</text>
<text x="94.5" y="139.4">4</text>
<text x="127" y="139.4">30</text>
<text x="127" y="142">31</text>
<text x="93.9" y="144.5">18</text>
<text x="93.9" y="147.1">19</text>
<text x="93.9" y="149.6">20</text>
<text x="127" y="144.5">32</text>
<text x="127" y="147.1">33</text>
<text x="127" y="149.6">34</text>
<text x="93.9" y="152.1">39</text>
<text x="93.9" y="154.7">40</text>
<text x="127" y="152.1">37</text>
<text x="127" y="154.7">38</text>
<text x="93.9" y="157.2">41</text>
<text x="93.9" y="159.8">42</text>
<text x="93.9" y="162.3">43</text>
<text x="93.9" y="164.8">45</text>
<text x="93.9" y="167.4">46</text>
<text x="93.9" y="169.9">21</text>
<text x="93.9" y="172.5">22</text>
<text x="93.9" y="175">25</text>
<text x="93.9" y="177.5">26</text>
<text x="93.9" y="180.1">27</text>
<text x="93.9" y="182.6">28</text>
<text x="111.5" y="190.5" transform="rotate(-90 111.5 190.5)">23</text>
<text x="114" y="189.9" transform="rotate(-90 114 189.9)">8</text>
<text x="144.7" y="210.6">1</text>
<text x="144.7" y="213.1">2</text>
<text x="144.7" y="215.6">3</text>
<text x="187.9" y="210.6">1</text>
<text x="187.9" y="213.1">2</text>
<text x="421.4" y="214.1" transform="rotate(-90 421.4 214.1)">5</text>
<text x="528.9" y="215.6">1</text>
<text x="535.7" y="212.8" transform="rotate(-90 535.7 212.8)">2</text>
<text x="144.7" y="218.2">4</text>
<text x="414.6" y="220.7">2</text>
<text x="434.9" y="220.7">4</text>
<text x="535.7" y="220.4" transform="rotate(-90 535.7 220.4)">3</text>
<text x="421.4" y="229.3" transform="rotate(-90 421.4 229.3)">3</text>
<text x="495.2" y="253.7">1</text>
<text x="495.2" y="256.3">2</text>
<text x="137.7" y="284.2">1</text>
<text x="150.4" y="284.2">2</text>
<text x="246.1" y="287.1" transform="rotate(-90 246.1 287.1)">5</text>
<text x="439.2" y="286.5" transform="rotate(-90 439.2 286.5)">3</text>
<text x="528.9" y="284.2">1</text>
<text x="241.9" y="289.3">1</text>
<text x="254.6" y="291.8">4</text>
<text x="432.4" y="289.3">1</text>
<text x="528.9" y="289.3">2</text>
<text x="241.9" y="294.4">3</text>
<text x="246.1" y="298.5" transform="rotate(-90 246.1 298.5)">2</text>
<text x="439.2" y="294.1" transform="rotate(-90 439.2 294.1)">2</text>
</g>
</svg>
